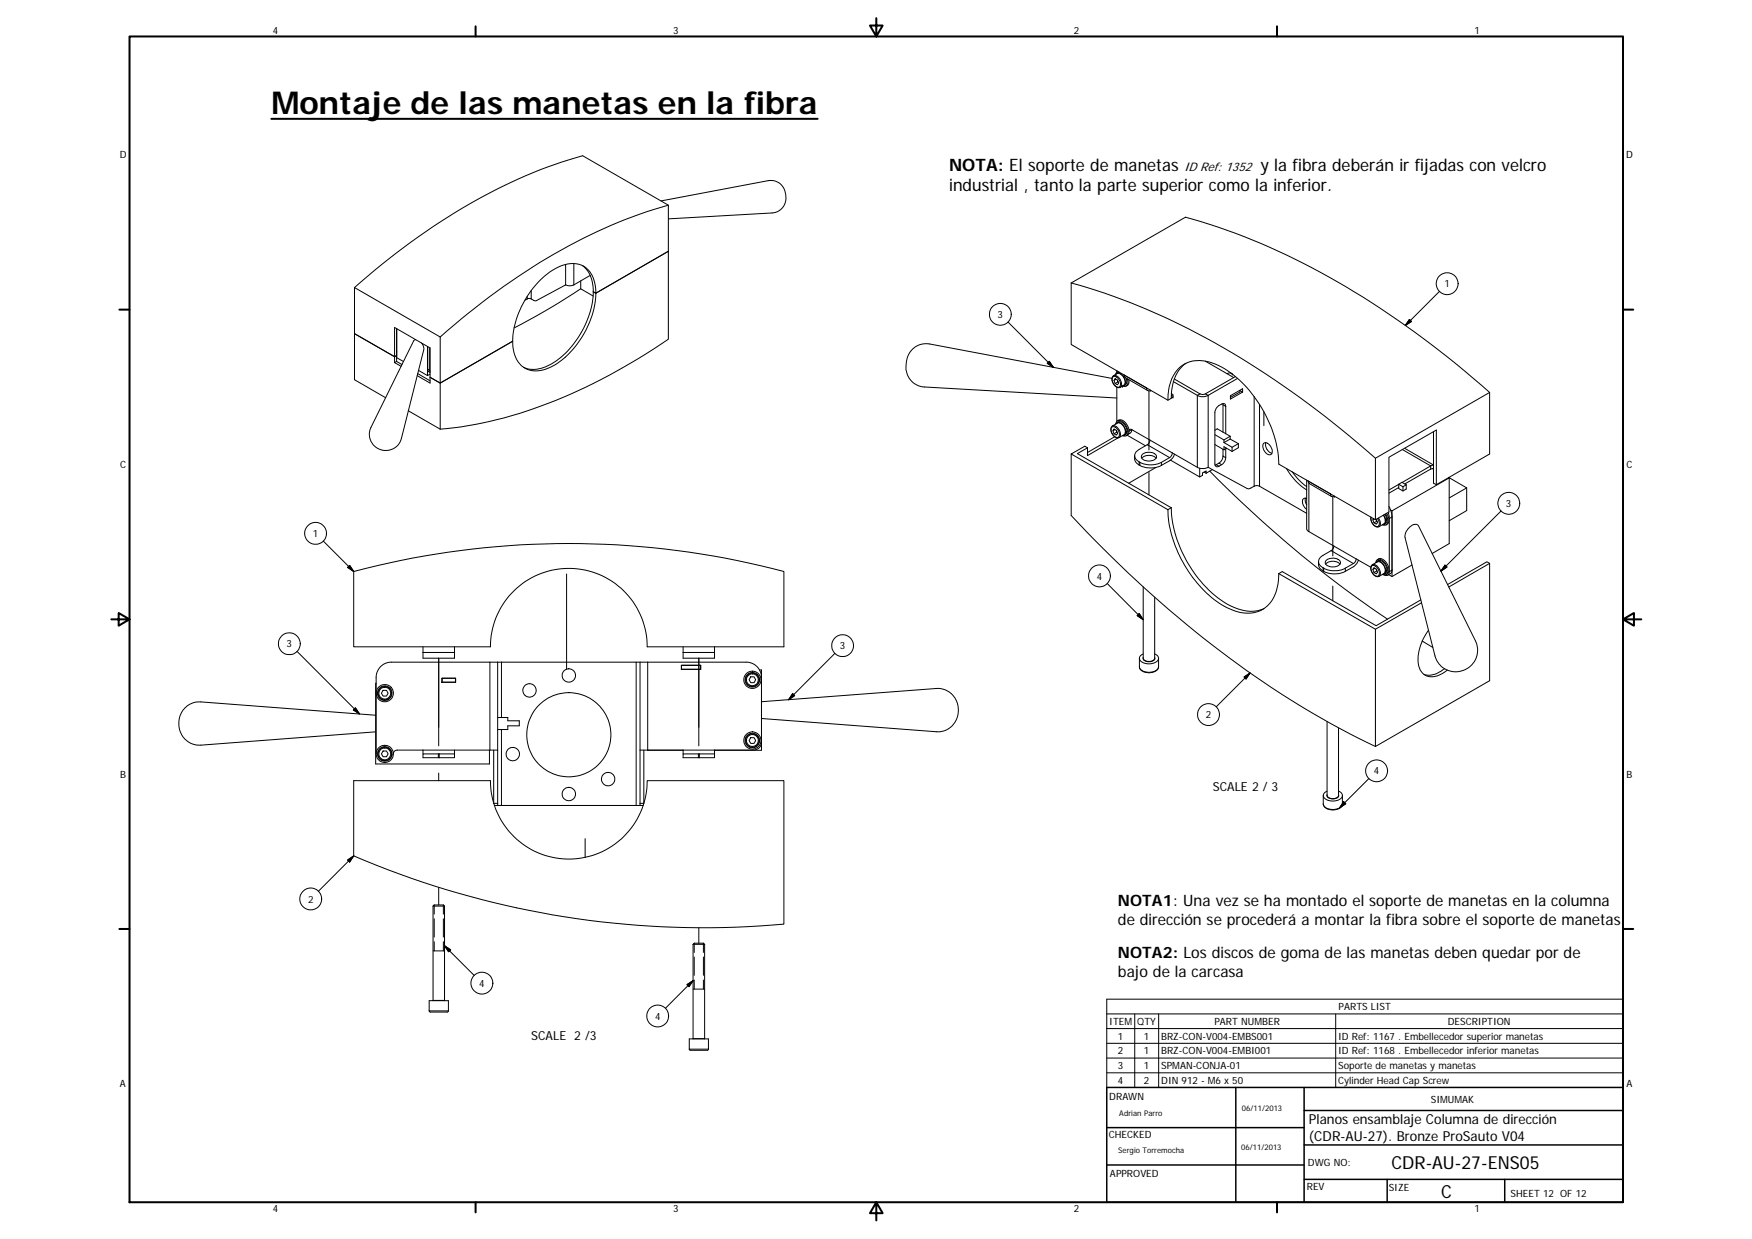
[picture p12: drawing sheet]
<svg xmlns="http://www.w3.org/2000/svg" width="420mm" height="297mm" viewBox="0 0 420 297" stroke-linecap="round" stroke-linejoin="round" font-family="sans-serif">
<g fill="none" stroke="#000" stroke-width=".24">
<path d="M158.5 48.2l25.7-4.9a4 4 0 0 1 3.8 1.9 4 4 0 0 1-.1 4.2 3.6 3.6 0 0 1-2.7 1.7l-24.9 1.4M160.3 49.2a132.4 132.4 0 0 0-44.6 23.2l-5.1 4.1-5 4.3M85 80v11l7.5 4.4M85 80l9.6 5.5 .5-.3M85 68.9l20.6 11.9M95.1 78.8v7.9M95.2 78.8v7l1.6 .9M126.4 71.1v.6M126.4 71.7l-.5 .3M126.4 71.7l.4-.2 .6 .2M127.4 69.7v2M135.6 68.3l-7 3.8h-.5l-.7-.4"/>
<path d="M135.6 63.4v4.9M135.6 68.3a2.37 2.37 0 0 0 2 0M137.6 63.2v5.1M139.3 69.2l2.9 1.8M139.3 67.4v1.8a164.2 164.2 0 0 1-16 9.4M139.7 63.7a7.4 7.4 0 0 1 2.6 6.3M141.6 66l-4 2.3M142.3 70a21.9 21.9 0 0 1-10.4 17.4 7 7 0 0 1-6.3 .7M142.3 70l.6 .3M142.9 70.3a7 7 0 0 0-3.1-6.6 7.4 7.4 0 0 0-7.4 1.2 22.3 22.3 0 0 0-9.5 16.9M142.9 70.3l17.4-10.1v21.1a128.8 128.8 0 0 1-42.9 19.7l-6.8 1.3-5 .6M142.9 70.3l17.4-10.1v-11l-20.6-11.9a129.6 129.6 0 0 0-42.8 22l-6.8 5.3-5.1 4.3v11.1"/>
<path d="M142.9 70.3a21.6 21.6 0 0 1-11.1 17.8 5.8 5.8 0 0 1-7.4-1.2 8.4 8.4 0 0 1-1.5-5.1M241.8 77.2l10.8 10.9M256.9 67.8a168.7 168.7 0 0 1 52.8 26.1 245.8 245.8 0 0 1 20.2 16M256.9 67.8l27.4-15.7a168.7 168.7 0 0 1 52.8 26 229.7 229.7 0 0 1 20.1 16v14.7l-12.7 7.4M256.9 67.8v14.8l23.2 13.3 .8-.4a9.7 9.7 0 0 1 3.5-8.4M338 76.6l.5 .5-1.5 .9zM345.2 69.9l-8.2 8.1M94.6 86.9v-8.4l8.5 4.9v8.4l-3-1.7M94.6 86.9l1.6 .9M95.1 86.7l-.5 .2M95.1 84.3l.1 .1M95.1 86.7l1.3 .7"/>
<path d="M97.9 98.5l7.7 4.4M99.7 81.4l-.5 .3-10.2 20.8a3.9 3.9 0 0 0 2.2 5.3 3.9 3.9 0 0 0 5.1-2.6l5.3-21.4v-.7l-.5-.9M100.2 89.6l2.9 1.7M100.4 88.8l2.1 1.2M102.5 83.1v6.9M102.6 88.5l.1 .4 .4 .4M102.6 83.1v5.4M102.6 88.5l.4 .3M103 88.8l.1 .4M103 83.4v5.4M103.1 89.7l-.6 .3M105.6 80.8v22.1"/>
<path d="M122.9 81.8l-17.3 10-2.5-1.4M251.6 86.6l1 1.5-1.4-1zM266.7 90.7l-43.8-8.2a5.1 5.1 0 0 0-5.6 5.7v.2a4.7 4.7 0 0 0 4.4 4.4l46.1 2.6M266.8 90.4a1.22 1.22 0 0 1 1.8 1 .82 .82 0 0 1 .1 .9 .82 .82 0 0 1-.7 .5l-.2-.1a1.95 1.95 0 0 1-1-2.3zM267 90.1a1.76 1.76 0 0 0 .6 2.6l.6 .2h.5M267 90.1l.9-.5a1.87 1.87 0 0 1 1.6 2.8l-.8 .5M267 90.1a1.86 1.86 0 0 1 1.7 2.8M267.4 90.8l.6 .3 .3 .8-.3 .3-.6-.3-.2-.7zM267.5 89.8a1 1 0 0 1 1-.4 1 1 0 0 1 .8 .7 1.88 1.88 0 0 1 .3 2.4l-.4 .1M267.6 90.9l-.4 .3M267.8 88.9v.2M267.8 92.8v8.2"/>
<path d="M268 91.1l.1 .5M268 89l-.4 .7M268.1 91.6l-.7 .3M268.1 91.6h.1M268.4 89.2l-.6 .3M269.2 92.6h.1M269.6 89.9v.1M269.6 89.9l.3 .7 5.4 3M269.6 89.9h.1M269.6 89.9l5.4 3.1M270 90.6a1.23 1.23 0 0 1-.4 1.9M270.4 90.8a1.13 1.13 0 0 1-.8 1.8h-.4"/>
<path d="M270.7 91a1.21 1.21 0 0 1-.6 1.6M275 93h.1M275 93a.59 .59 0 0 0 .2 .6 .59 .59 0 0 0 .7 0M275.5 93.7v14.2M275.9 93.6h.1M280.1 95.9a9.4 9.4 0 0 1 4-8.6 9.6 9.6 0 0 1 9.6 1.1 29.4 29.4 0 0 1 13 22.9l23.2 13.3 3.2-1.9v-13.1l11.4-6.5v13.1M280.9 94.4l.4 .2v.8l-.4-.2M280.9 94.8l.4 .2M281.4 91.5l5.7 3.3M281.6 90.9l6.2 3.5M287.1 94.8a2.8 2.8 0 0 0 2.6 0M287.1 94.8v17.2"/>
<path d="M287.8 94.4l-.7 .4M287.8 94.4l.6 .2 .7-.2M289.1 86.6l5.1 3M289.1 94.4l.6 .4M289.7 94.8v17.2M293.3 96.8v.2M293.3 97v6.6M293.3 97l.7 .4M294 97.4a.6 .6 0 0 0-.3-.6 .6 .6 0 0 0-.7 .1 2.38 2.38 0 0 0-1.6 1.6l-.1 12.7a.6 .6 0 0 0 .3 .6 .6 .6 0 0 0 .7 0M294 97.4v6.6M294.2 89.6l.7-.2 .7 .3M294.2 89.6l1.7 .9"/>
<path d="M295.1 94.9l2.9-1.7v.8l-2.9 1.7zM295.5 89.7h.1M296.3 90.3l-7.2 4.1M296.8 90.7l-7.1 4.1M297.4 93.6v.4l-2.3 1.3M297.4 93.6l.6 .4M300.8 95.1v21.5M302.1 96.9v19.7M303.1 98.7v3.3M357.2 94.1l-27.3 15.8v14.7M256.9 108.8v14.8a257.1 257.1 0 0 0 62.6 50.1l10.4 5.3 27.3-15.8v-28.1l-.6-.4-9.5 5.4M260.8 107.4l-.7-.4-3.2 1.8 23.2 13.4"/>
<path d="M260.8 107.4l-2.4 1.4 22.5 12.9M266.7 102.4a1.63 1.63 0 0 1 1.7 1.9 .66 .66 0 0 1-.5 .6 .66 .66 0 0 1-.7-.3l-.2-.2a1.65 1.65 0 0 1-.3-2zM266.8 102.1l1.1-.6a1.84 1.84 0 0 1 1.6 2.7l-1.1 .7M266.8 102.1a1.87 1.87 0 0 1 1.9 2.1l-.3 .7M266.8 102.1a1.83 1.83 0 0 0 .8 2.8h.8M267.2 102.9l.5 .3 .3 .7-.3 .4-.5-.3-.3-.7zM267.3 104.7l-6.5 3.8M267.4 103l-.5 .3M267.7 103.2l.1 .4M267.8 103.6l-.6 .4M267.8 103.6l.1 .1M267.9 101.3a1.47 1.47 0 0 1 2.1 1.1l.2 .4a.58 .58 0 0 1-.2 .9"/>
<path d="M268 100.9a1.56 1.56 0 0 1 2.2 .9 1.77 1.77 0 0 1-.1 2.7M268.1 105l-7.3 4.2v-1.8M269.9 103.7l.1 .1M269.9 103.6l.1 .1M270 103.7l-.2-.9a1.66 1.66 0 0 0-2-1.4l-.2 .2a.96 .96 0 0 1 .7-.8 .96 .96 0 0 1 1.1 .4 2.58 2.58 0 0 1 .8 3.1l-.4 .2-.6-.1 .6-.2 .2-.4M270.2 103.4h.1M270.3 103.4l-.3 .4M270.3 103.4l-.2 .5-.5 .4M270.3 104.3l4.4 2.6M270.9 103h.5l-.6 .4zM271.4 103l-.2 .6-.6 .5M271.4 103l9.7 5.6"/>
<path d="M271.4 103h.1M272.1 109.2v.8a1.85 1.85 0 0 0 1.1 1.5M273.2 110.7v.8M273.2 110.7l.2 .1M273.2 111.5l.2 .1M273.4 111.6a5.7 5.7 0 0 0 5.1 0M273.4 110.8v.8M273.4 110.8l.2 .2a5.9 5.9 0 0 0 4.9-.2M273.8 109.9a2.45 2.45 0 0 1 3.5 0M274 108.9a2.41 2.41 0 0 1 3.3 .4 1.45 1.45 0 0 1-1.8 1.2 1.45 1.45 0 0 1-1.8-1.1zM275.1 106.6l5.4 3.1M275.1 106.6l-1.9 1.1a1.59 1.59 0 0 0-1.1 1.5 1.59 1.59 0 0 0 1.1 1.5"/>
<path d="M275.5 113.3v5.3M275.8 105.5l-.3 .8-.4 .3M277.2 112.1l-6.5 3.7M278.5 110.8v.8M280.5 109.7l-2 1.1M280.7 110.3l7 4v-2M281.1 108.6l6 3.4M281.1 108.6l-.3 .8-.3 .3M281.7 108.9a2.81 2.81 0 0 1-1.2 1.6l-2 1.1M287.1 112l1.2 .3 1.4-.3M288.8 113.2l.5 .3M289.3 113.5v-.6l-.9 .5v.6l-.7 .3"/>
<path d="M289.7 112l9.4 5.1 .4 .1 1.3-.6M290.1 112.9a275.1 275.1 0 0 0 42.7 35.5M290.8 112.6l-1.5 .9M291.3 103.1l.6-.3 3.1 1.8M291.3 104.2l2.2 1.3M291.3 106.6l2.2 1.2M291.7 111.4l.6 .4M291.7 111.4l-.3 .1M292.3 111l.7 .4M292.3 111l-.6 .4M293 111.4l-.7 .4M293.3 109.3l.7 .4"/>
<path d="M293.3 109.3v.2a2.23 2.23 0 0 1-1 1.5M293.3 107.7v1.6M293.5 106.1l2 1.1M293.5 105.5v.6M294 109.7a2.04 2.04 0 0 1-1 1.7M294 107.6v2.1M294.2 107.5l-.7 .3v-.7l2 1.1M295 105.3l-1.5 .8M295 105.3l2 1.1M295 104.6l-1.5 .9M295 104.6v.7M295.5 107.2v1"/>
<path d="M297 106.4l-1.5 .8M297 106.4v.9l-1.5 .9M300.8 116.6l.6-.2 .7 .2M302.1 116.6l11.3 6.5M303.1 106.3a1.36 1.36 0 0 1 1.8 1.1 .9 .9 0 0 1 .2 1.1 .9 .9 0 0 1-1 .4 2.08 2.08 0 0 1-1-2.6zM303.6 106.1a2.21 2.21 0 0 0 1.4 2.6M308.5 112.3a14.3 14.3 0 0 0 4.9 5.2M309.9 113.1l1.5 1.8 2 1.7M313.1 119.4a1.85 1.85 0 0 0 .3 1.6M313.4 115.1v11.8l.5 .5M313.4 119.5a.78 .78 0 0 0-1 .2 .78 .78 0 0 0 0 1l.3 .7 .7 .7M313.7 115.3l.3 .7 5.4 3"/>
<path d="M313.7 115.3l5.4 3.1M313.7 115.3h.1M313.9 115.8v11.6M319.1 118.4h.1M319.1 118.4a.59 .59 0 0 0 .3 .6 .59 .59 0 0 0 .6 0M319.6 119.1v14.2M320 119h.1M335.4 116.1v1l1.1 .6 .7-.5v-1M335.4 116.1l1.1 .6M335.4 116.1l-2.3 1.4M335.4 116.9l-2.3 1.3M336.2 115.6l-.8 .5"/>
<path d="M336.2 115.6l1 .6M336.3 107.8l6.8 3.9M336.5 116.7v1M336.8 107.5l7 4-.7 .2M337.2 116.2l-.7 .5M343.1 111.7l-6.9 4M343.1 112.5l-6.2 3.5M343.1 111.7v.8M343.8 112.4l-.7 .1M343.8 103.5v12.3l.7 .4M347.4 114.5l.1 .1-13.7 7.9-.3-.2M347.4 114.5l4.3 2.5"/>
<path d="M347.5 114.6v15.7l-4 2.4M351.7 117l-4.2 2.4M351.7 117v5.4l-4.2 2.4M77.5 129.7l7.3 7.3M83.9 135.6l.9 1.4-1.4-1zM84.8 137a201.6 201.6 0 0 1 103.2 0v18.1h-32.8a18.8 18.8 0 0 0-18.8-18.8 18.8 18.8 0 0 0-18.8 18.8h-32.8zM135.9 137.6v22.9M265.5 139.9l8.7 8.7M280.1 122.2a29.4 29.4 0 0 0 11.7 22 11.2 11.2 0 0 0 9.9 2.4 7.9 7.9 0 0 0 4.8-7l.2-2.1M280.9 121.7a29.2 29.2 0 0 0 13.7 23.3 9.6 9.6 0 0 0 8.5 .9M280.9 121.7l-.8 .5M306.7 137.5l.8-.5 22.5 13 10.7-6.2"/>
<path d="M306.7 137.5l23.2 13.4 11-6.4M313.9 127.4l11.3 6.6M316.2 134.6v.8a1.81 1.81 0 0 0 1.1 1.5M317.3 136.1v.8M317.3 136.1l.1 .1M317.3 136.9l.1 .1M317.4 136.2a5.8 5.8 0 0 0 5.2 0M317.4 137a5.8 5.8 0 0 0 5.2 0M317.4 136.2v.8M317.9 135.3a2.45 2.45 0 0 1 3.5 0M318.1 134.3a2.44 2.44 0 0 1 3.3 .4 1.42 1.42 0 0 1-1.8 1.2 1.3 1.3 0 0 1-1.7-1.3zM319.2 132l5.4 3.1"/>
<path d="M319.2 132l-1.9 1.1a1.58 1.58 0 0 0-1.1 1.5 1.58 1.58 0 0 0 1.1 1.5M319.9 130.9l-.3 .8-.4 .3M322.6 136.2v.8M324.6 135.1l-2 1.1M325.2 134l-.2 .6-.4 .5M325.2 134l3.5 2M325.8 134.3l-.4 .7-.6 .7-2.2 1.3M328.8 124a1.82 1.82 0 0 0 1.9 2.3M328.8 124a1.84 1.84 0 0 0 1.6 2.2 1.25 1.25 0 0 0 0-1.9M329 135.7a1.5 1.5 0 0 1 1.8 1.5 .74 .74 0 0 1-.5 1 .74 .74 0 0 1-.9-.5l-.2-.2a1.43 1.43 0 0 1-.2-1.8zM329.1 135.4l1.2-.7a1.84 1.84 0 0 1 1.6 2.8l-1.2 .7M329.1 135.4a1.83 1.83 0 0 1 1.6 2.8"/>
<path d="M329.1 135.4a1.79 1.79 0 0 0-.1 1.9 1.79 1.79 0 0 0 1.7 .9M329.4 124.4l-.2 .2 .3 .7 .6 .4 .3-.4-.4-.8 .1 .5M329.5 136.1l.6 .3 .3 .8-.3 .4-.6-.3-.3-.8zM329.6 124.4l-.4 .2M329.7 136.2l-.5 .3M330 136.4l.1 .5M330.1 136.9l-.6 .4M330.1 136.9h.2M330.1 125l-.6 .3M330.1 125h.2M330.2 134.6a1.47 1.47 0 0 1 2.1 1l.2 .5a.6 .6 0 0 1-.2 .8M330.4 134.2a1.56 1.56 0 0 1 2.2 .9 1.77 1.77 0 0 1-.2 2.6"/>
<path d="M330.6 124.2a1.52 1.52 0 0 1 .1 2.1M331.8 123.5a1.64 1.64 0 0 1 .1 2.1l-1.2 .7M331.8 123.5l.5 1.3M332.1 123.3l.4 .7a.53 .53 0 0 1-.2 .8M332.2 137l.1 .1M332.2 124.7l.1 .1M332.2 136.9h.1M332.2 124.9h.1M332.3 123.2l.1 .3a1.67 1.67 0 0 1-.1 2.4l-.8-.1a.73 .73 0 0 0 .8-.9M332.3 136.9a2.16 2.16 0 0 0-2-2.3l-.4 .3a.96 .96 0 0 1 .7-.8 .96 .96 0 0 1 1.1 .4 2.58 2.58 0 0 1 .9 3.1l-.5 .2-.6-.1 .6-.2 .2-.4M332.5 124.5h.1M332.5 123.1a1.96 1.96 0 0 1 .2 2.6l-.3 .1"/>
<path d="M332.5 136.7h.1M332.6 124.5l-.3 .4M332.6 124.5l-.1 .8-.6 .4M332.6 136.7l-.3 .4M332.6 136.7l-.1 .5-.6 .4M332.9 122.9l.3 1.4M333.1 121.4l.6 1.6 .1 .9-.6 .4M333.2 137.1a.79 .79 0 0 1-.4 .8 .79 .79 0 0 1-.9-.1M333.2 124.3v12.8M333.2 137.1l.6-.4-.1 .6-.9 .6M333.8 122.5v15.7M338 126.4a1.37 1.37 0 0 1 2.2-.3l13.7 27.6a5.2 5.2 0 0 1-3 7 5.2 5.2 0 0 1-6.8-3.4l-7.1-28.4a2.94 2.94 0 0 1 1-2.5z"/>
<path d="M338.6 135.4l-4.8 2.8-.8-.4M346.5 135.5l.5 .5-1.4 .9zM357.2 135.1l-9.8 5.6M360 122.5l-14.4 14.4M71.2 156.2l15 15M101.4 156.4v1.4h7.6v-1.4M101.4 155.1v1.3M101.4 156.4h7.6M105.2 157.8v21M109 155.1v1.3M117.5 158.7h1.8M117.5 158.8v21"/>
<path d="M117.5 158.8h-23.6a3.7 3.7 0 0 0-3.7 3.6v18.3M119.3 158.7h1M119.3 158.7v33.9M120.3 158.7h32.3M120.3 158.7v13.3M152.6 158.7v34.4M152.6 158.7h.9M153.5 158.7h1.8M153.5 158.8v33.8M155.3 158.8h23.6a3.7 3.7 0 0 1 3.7 3.6M155.3 158.7v21.2h8.5M163.4 159.5h4.7"/>
<path d="M163.4 159.5h4.7v1h-4.7zM163.4 159.5v.9M163.8 156.4v1.4h7.6v-1.4M163.8 155.1v1.3M163.8 156.4h7.6M167.6 157.8v21M168 159.5v.9M171.4 155.1v1.3M200.2 156.6l-11.1 11.2M273.2 147.1l1 1.5-1.5-1zM273.3 159.9a2.26 2.26 0 0 0 2.9 1.3l1.1-.4 .3-.3 .2-.6M273.3 157.8v2.1"/>
<path d="M273.3 159.9a2.28 2.28 0 0 0 2.9 1.2 1.73 1.73 0 0 0 1.6-1.2M274.2 157.6a1.17 1.17 0 0 0 1.6 1 .95 .95 0 0 0 1.1-1M274.2 140.7v17.1a1.6 1.6 0 0 0 2.7 0v-14.6M274.2 156.8a1.09 1.09 0 0 0-.9 1.1 1.09 1.09 0 0 0 .9 1 2.97 2.97 0 0 0 3.6-.9 1.16 1.16 0 0 0-.9-1.2M277.8 157.8v2.1M319.6 140.5v3.5M329.9 150.9v28.1M341.1 153.7l2.5 1.5M342.6 151.1a11 11 0 0 0-2.3 8.8 3.2 3.2 0 0 0 4.7 2l2.1-1.2M85.2 169.7l1 1.5-1.5-1zM90.1 171.5l-41.9-3.2a5.2 5.2 0 0 0-5.3 5.2 5.2 5.2 0 0 0 5.3 5.1l41.9-3.1M90.2 163.8l-.1 19.4h27.3v-3.4"/>
<path d="M91.9 165.5h.8l.4 .7-.4 .7h-.8l-.4-.7zM92.9 167.7l.1 .1M93 167.6l.1 .1M93.1 167.7l-.1 .1M93.1 167.7a1.73 1.73 0 0 0 .3-2.9 1.73 1.73 0 0 0-2.8 1 1.73 1.73 0 0 0 2.1 2.1l.3-.1M101.4 179.8v.9M106 162.6h3.3v1h-3.3zM106 163.5h3.3M106 162.6h3.3M106 162.6v.9M109 179.8v.9M109.2 162.6v.9"/>
<path d="M117.5 179.8h1.8M117.5 179.8h-22.2a.87 .87 0 0 0-1 .9M118.4 179.8v12.8h.9M119.3 172h2.5v.8h2.7v1.2h-2.7v.9h-2.5M120.3 174.9v18.2M153.5 179.8h17.9M154.4 179.8v12.8h-.9M163.4 160.4h4.7M163.8 179.8v.9M171.4 179.8v.9M180 176.8h.8l.4 .7-.4 .7h-.8l-.3-.7zM180 162.3h.8l.4 .7-.4 .7h-.8l-.3-.7z"/>
<path d="M182 177.8h.1M182 177.7h.1M182.1 177.7a1.74 1.74 0 0 0-2.3-1.8 1.74 1.74 0 0 0-.5 3 1.74 1.74 0 0 0 2.8-1.1M182.1 162.8a1.74 1.74 0 0 0-2.6-1.2 1.74 1.74 0 0 0 0 2.9 1.74 1.74 0 0 0 2.6-1.3l.1-.2M182.1 160.6h.5v19.3h-11.2M182.1 162.8l.1 .2M182.1 177.7v.1M182.1 162.8h-.1M182.2 163h-.2M182.6 178a1.87 1.87 0 0 1-1.8 1.8h-9.4M182.6 168.2l41.9-3.1a5.2 5.2 0 0 1 5.3 5.1 5.2 5.2 0 0 1-5.3 5.2l-41.9-3.1M190.1 166.3l.5 .5-1.5 1z"/>
<path d="M298.4 162.3l1.4-1-1 1.5zM299.8 161.3l-8.1 8.2M318.3 173v17.7a1.58 1.58 0 0 0 2.7 0v-16.2M346.4 160.3a5.2 5.2 0 0 1-4.9 1.4M84.8 187.2h32.8a18.8 18.8 0 0 0 18.8 18.8 18.8 18.8 0 0 0 18.8-18.8h32.8v34.4a213 213 0 0 1-103.2-16.4zM91.9 180h.8l.4 .7-.4 .7h-.8l-.4-.7zM93.8 181.1h.2M93.9 180.9h.1M94 180.9a1.74 1.74 0 0 0-2.4-1.7 1.74 1.74 0 0 0-.4 2.9 1.74 1.74 0 0 0 2.8-1M94 180.9v.2M105.1 180.7h-3.7v1h3.7M105.1 180.7v1"/>
<path d="M105.1 180.7h.2M105.1 181.7h.2M105.2 185.3v1.9M105.3 180.7v1M105.3 180.7h3.7M109 180.7v1h-3.7M119.3 193.1h1M119.3 192.6v.5h-.7M120.3 193.1h32.3M152.6 193.1h.9M153.5 192.6v.5h.8M167.5 180.7h-3.7v1h3.7"/>
<path d="M167.5 180.7v1M167.5 180.7h.2M167.5 181.7h.2M167.7 180.7v1M167.7 180.7h3.7M171.4 180.7v1h-3.7M317.3 192.7a2.41 2.41 0 0 0 3.4 1.3l.9-.5 .3-.8M317.3 190.7v2M317.3 192.7a2.28 2.28 0 0 0 2.9 1.3 1.68 1.68 0 0 0 1.7-1.3M318.3 190.5a1.04 1.04 0 0 0 1.3 1 1.04 1.04 0 0 0 1.4-1M318.3 189.7a1.09 1.09 0 0 0-1 1.1 1.09 1.09 0 0 0 1 1 2.97 2.97 0 0 0 3.6-.9 1.16 1.16 0 0 0-.9-1.2M321.9 190.7v2"/>
<path d="M322.2 192.2l.5 .5-1.4 1zM328.3 186.6l-7 7.1M83.4 206.2l1.4-1-.9 1.5zM84.8 205.2l-8.4 8.5M103.9 217.2h2.7M103.9 217.2v22.6M104.1 217h2.2M104.1 217l-.2 .2M104.1 217v2.2M105.2 212.7v4.3M106.3 217l.3 .2M106.3 217v2.2"/>
<path d="M106.6 217.2v22.6M140.3 201.1v4.4M103.9 239.8h2.7M103.9 239.8l-.1 .1M103.9 228h2.7M104.1 220.3v4.4M104.1 225.8v2.2M106.3 220.3v4.4M106.3 225.8v2.2M106.6 226.7l7.1 7.1M106.6 226.7l1.5 1-.5 .5zM106.6 239.8v.1"/>
<path d="M164.8 236.1l1.4-1-1 1.4zM166.2 226.4h2.8M166.2 226.4v22.6M166.2 235.1l-6.6 6.6M166.2 237.1h2.8M166.5 226.1h2.2M166.5 226.1l-.3 .3M166.5 226.1v2.2M166.5 229.4v4.4M166.5 234.9v2.2M167.6 222.4v3.7M168.7 226.1l.3 .3"/>
<path d="M168.7 226.1v2.2M168.7 229.4v4.4M168.7 234.9v2.2M169 226.4v22.6M265.4 239.5h123.8v21.2h-123.8zM102.9 242.4v-2.5h4.6v2.5M102.9 242.4h4.6M107.5 242.4l-.3 .2h-4l-.3-.2M165.3 251.5v-2.4h4.6v2.4M165.3 251.5h4.6M166.2 249v.1M166.2 249h2.8"/>
<path d="M169 249v.1M169.9 251.5v.1a4.7 4.7 0 0 1-2.6 .2h-1.7l-.3-.3M265.4 243.1h123.8M265.4 246.6h123.8M265.4 250.1h123.8M265.4 253.7h123.8M265.4 257.2h123.8M272.1 243.1v17.6M277.9 243.1v17.6M320.3 243.1v17.6"/>
<circle cx="239.9" cy="75.4" r="2.62"/>
<circle cx="347.1" cy="68" r="2.63"/>
<circle cx="75.7" cy="127.9" r="2.62"/>
<circle cx="263.7" cy="138.1" r="2.62"/>
<circle cx="361.8" cy="120.7" r="2.63"/>
<circle cx="69.4" cy="154.3" r="2.62"/>
<circle cx="202.1" cy="154.8" r="2.62"/>
<circle cx="92.3" cy="166.2" r="1.42"/>
<circle cx="92.3" cy="166.2" r="1.6"/>
<circle cx="92.3" cy="166.2" r="2.06"/>
<circle cx="127" cy="165.5" r="1.6"/>
<circle cx="136.4" cy="176.1" r="10.1"/>
<circle cx="136.4" cy="161.9" r="1.6"/>
<circle cx="180.4" cy="163" r="1.42"/>
<circle cx="180.4" cy="163" r="1.61"/>
<circle cx="180.4" cy="163" r="2.06"/>
<circle cx="180.4" cy="177.5" r="2.06"/>
<circle cx="180.4" cy="177.5" r="1.61"/>
<circle cx="180.4" cy="177.5" r="1.42"/>
<circle cx="289.8" cy="171.3" r="2.62"/>
<circle cx="92.3" cy="180.7" r="1.42"/>
<circle cx="92.3" cy="180.7" r="1.6"/>
<circle cx="92.3" cy="180.8" r="2.07"/>
<circle cx="123" cy="180.8" r="1.6"/>
<circle cx="136.4" cy="190.4" r="1.61"/>
<circle cx="145.8" cy="186.8" r="1.6"/>
<circle cx="330.1" cy="184.8" r="2.62"/>
<circle cx="74.5" cy="215.5" r="2.62"/>
<circle cx="115.6" cy="235.7" r="2.62"/>
<circle cx="157.7" cy="243.6" r="2.62"/>
</g>
<g fill="none" stroke="#000" stroke-width=".48">
<path d="M31.1 8.7h358.1v279.5h-358.1zM114.1 6.3v2.4M210.2 4.4v4.3l-1.6-2.6h3.1l-1.5 2.6M306.2 6.3v2.4M65.1 28.5h131M28.6 74.2h2.5M389.2 74.2h2.5M26.7 148.5h4.4l-2.6-1.5v3l2.6-1.5M389.2 148.5l2.6 1.5v-3l-2.6 1.5h4.4M28.6 222.7h2.5M389.2 222.7h2.5M114.1 288.2v2.5"/>
<path d="M210.2 288.2l1.5 2.7h-3.1l1.6-2.7v4.4M306.2 288.2v2.5"/>
</g>
<path d="M265.4 279.3h47.3M265.4 270.3h47.3M265.4 260.7h123.8v27.5h-123.8zM296.4 260.7v27.5M312.7 274.5h76.5M312.7 266.2h76.5M312.7 260.7v27.5M312.7 282.7h76.5M332.7 282.7v5.5M360.9 282.7v5.5" fill="none" stroke="#000" stroke-width=".36"/>
<path d="M338 76.6l.5 .5-1.5 .9zM251.6 86.6l1 1.5-1.4-1zM83.9 135.6l.9 1.4-1.4-1zM346.5 135.5l.5 .5-1.4 .9zM273.2 147.1l1 1.5-1.5-1zM85.2 169.7l1 1.5-1.5-1zM190.1 166.3l.5 .5-1.5 1zM298.4 162.3l1.4-1-1 1.5zM322.2 192.2l.5 .5-1.4 1zM83.4 206.2l1.4-1-.9 1.5zM106.6 226.7l1.5 1-.5 .5zM164.8 236.1l1.4-1-1 1.4z" fill="#000" stroke="#000" stroke-width=".24"/>
<text font-size="7.6" x="65.1" y="27.3">Montaje de las manetas en la fibra</text>
<g font-size="4.3">
<text x="333.7" y="280.2">CDR-AU-27-ENS05</text>
<text x="345.6" y="287.3">C</text>
</g>
<g font-size="4.1">
<text x="227.6" y="40.9">NOTA: El soporte de manetas</text>
<text x="302.2" y="40.9">y la fibra deberán ir fijadas con velcro</text>
<text x="227.6" y="45.8">industrial , tanto la parte superior como la inferior.</text>
</g>
<g font-size="3.8">
<text x="268.1" y="217.2">NOTA1: Una vez se ha montado el soporte de manetas en la columna</text>
<text x="268.1" y="221.7">de dirección se procederá a montar la fibra sobre el soporte de manetas.</text>
<text x="268.1" y="229.6">NOTA2: Los discos de goma de las manetas deben quedar por de</text>
<text x="268.1" y="234.1">bajo de la carcasa</text>
</g>
<g font-size="3.3">
<text x="313.9" y="269.6">Planos ensamblaje Columna de dirección</text>
<text x="313.9" y="273.5">(CDR-AU-27). Bronze ProSauto V04</text>
</g>
<g font-size="3">
<text x="284" y="40.9">ID Ref: 1352</text>
<text x="290.8" y="189.5">SCALE 2 / 3</text>
<text x="127.4" y="249.4">SCALE 2 /3</text>
</g>
<g font-size="2.4">
<text x="65.4" y="8">4</text>
<text x="161.4" y="8">3</text>
<text x="257.5" y="8">2</text>
<text x="353.6" y="8">1</text>
<text x="28.7" y="38">D</text>
<text x="390" y="38">D</text>
<text x="346.4" y="68.9">1</text>
<text x="239.2" y="76.3">3</text>
<text x="28.8" y="112.2">C</text>
<text x="390.1" y="112.2">C</text>
<text x="361.2" y="121.6">3</text>
<text x="75" y="128.8">1</text>
<text x="263" y="139">4</text>
<text x="68.7" y="155.2">3</text>
<text x="201.4" y="155.7">3</text>
<text x="289.1" y="172.2">2</text>
<text x="329.5" y="185.7">4</text>
<text x="28.8" y="186.5">B</text>
<text x="390.1" y="186.5">B</text>
<text x="73.9" y="216.4">2</text>
<text x="114.9" y="236.6">4</text>
<text x="157.1" y="244.4">4</text>
<text x="266" y="245.7">ITEM</text>
<text x="272.7" y="245.7">QTY</text>
<text x="291.2" y="245.7">PART NUMBER</text>
<text x="321" y="242.2">PARTS LIST</text>
<text x="347.2" y="245.7">DESCRIPTION</text>
<text x="268.1" y="249.2">1</text>
<text x="274.3" y="249.2">1</text>
<text x="278.5" y="249.2">BRZ-CON-V004-EMBS001</text>
<text x="320.9" y="249.3">ID Ref: 1167 . Embellecedor superior manetas</text>
<text x="268.1" y="252.8">2</text>
<text x="268.1" y="256.3">3</text>
<text x="274.3" y="252.8">1</text>
<text x="274.3" y="256.3">1</text>
<text x="278.5" y="252.8">BRZ-CON-V004-EMBI001</text>
<text x="278.5" y="256.3">SPMAN-CONJA-01</text>
<text x="320.9" y="252.8">ID Ref: 1168 . Embellecedor inferior manetas</text>
<text x="320.9" y="256.3">Soporte de manetas y manetas</text>
<text x="28.8" y="260.7">A</text>
<text x="266" y="263.8">DRAWN</text>
<text x="268.1" y="259.8">4</text>
<text x="274.3" y="259.8">2</text>
<text x="278.5" y="259.8">DIN 912 - M6 x 50</text>
<text x="320.9" y="259.9">Cylinder Head Cap Screw</text>
<text x="390" y="260.7">A</text>
<text x="343.1" y="264.4">SIMUMAK</text>
<text x="265.9" y="272.8">CHECKED</text>
<text x="313.7" y="279.6">DWG NO:</text>
<text x="266.2" y="282.2">APPROVED</text>
<text x="313.4" y="285.2">REV</text>
<text x="333" y="285.5">SIZE</text>
<text x="362.2" y="286.9">SHEET 12 OF 12</text>
<text x="65.4" y="290.7">4</text>
<text x="161.4" y="290.7">3</text>
<text x="257.5" y="290.7">2</text>
<text x="353.6" y="290.7">1</text>
</g>
<g font-size="1.9">
<text x="268.4" y="267.7">Adrian Parro</text>
<text x="297.8" y="266.4">06/11/2013</text>
<text x="297.7" y="275.7">06/11/2013</text>
<text x="268.2" y="276.4">Sergio Torremocha</text>
</g>
</svg>
